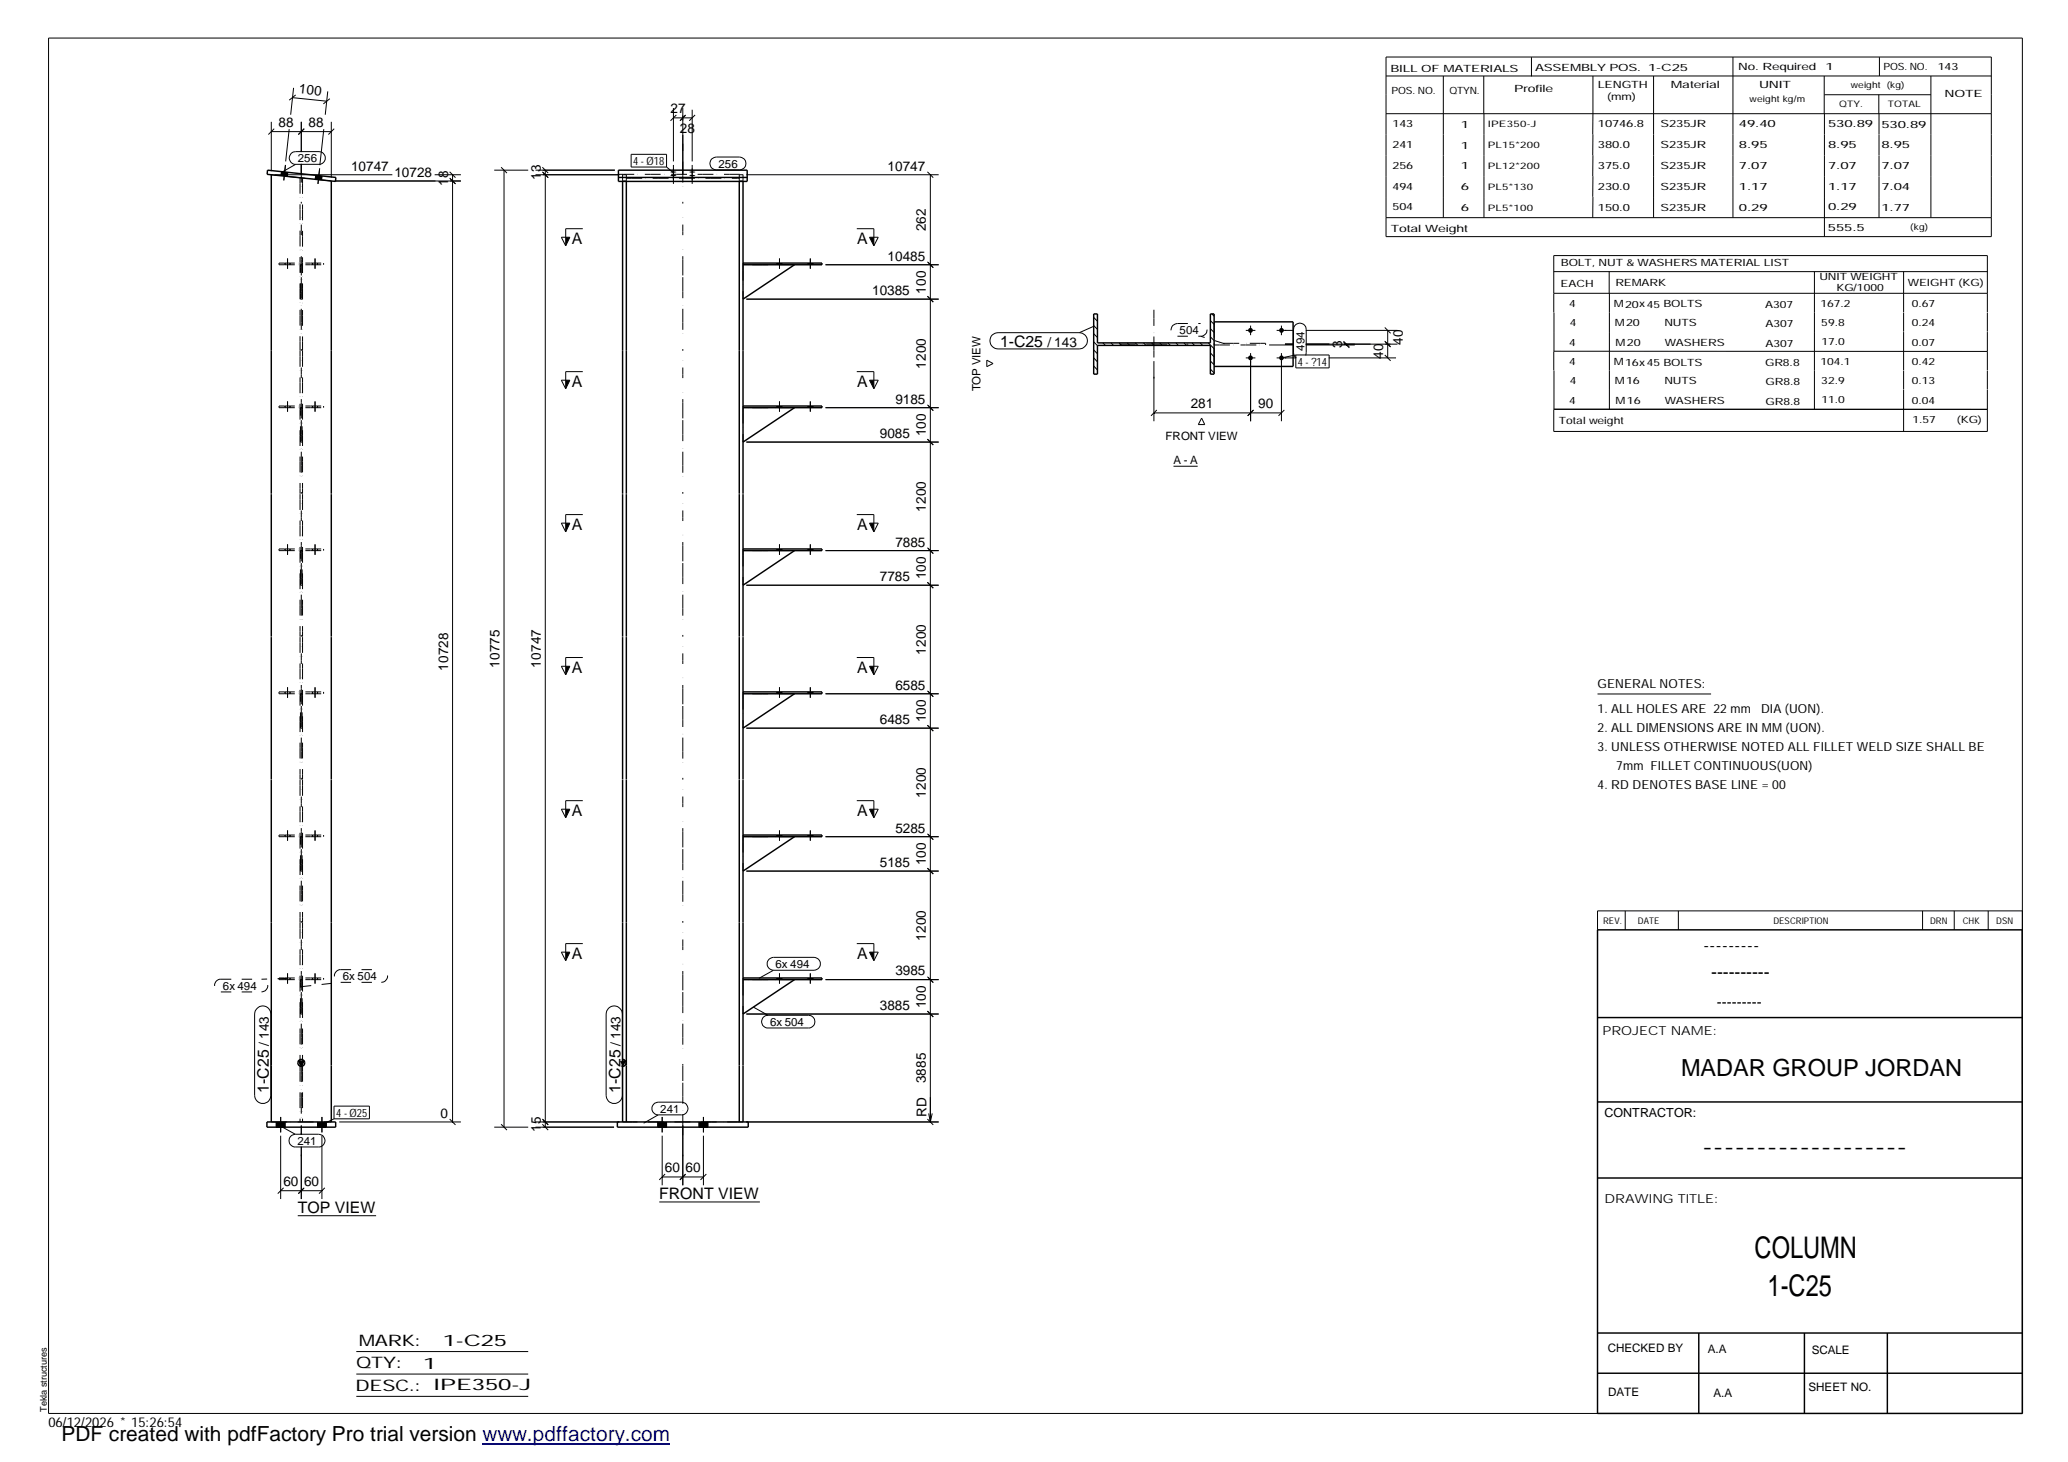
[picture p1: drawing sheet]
<svg xmlns="http://www.w3.org/2000/svg" width="420mm" height="297mm" viewBox="0 0 420 297" stroke-linecap="round" stroke-linejoin="round" font-family="sans-serif">
<g fill="none" stroke="#000" stroke-width=".2">
<path d="M9.9 7.7h401v279.5h-401zM59.4 19.8l7 .8M59.6 17.9l-.5 5.4M60.1 19.3l-1.3 1M66.6 18.6l-.5 4.7M281.6 11.6h123v36.5h-123zM281.6 15.4h123M293.2 15.4v28.8M301.5 15.4v7.7M311.1 11.6v3.9M323.6 15.4v16.2M336 15.4v28.8"/>
<path d="M352.1 11.6v32.6M370.6 15.4v7.7M370.7 19.2h21.6M381.7 19.2v3.9M381.8 11.6v3.8M392.3 15.4v28.8M55.1 26.7h12.2M55.1 24.8v10M55.7 26.1l-1.2 1.2M55.8 35.5h23.9M57.2 34.9l-.1 .8M58 33.5l-.3 3.1"/>
<path d="M58.5 35l-.1 .8M58.8 26.2l-.8 6.6M59.1 31.2l.5-.3 .5-.1h4.7a1.29 1.29 0 0 1 1.3 1.3 1.29 1.29 0 0 1-1.3 1.3h-4.7a1.31 1.31 0 0 1-1.2-.8 1.31 1.31 0 0 1 .2-1.4zM60.1 33.4l-3 1.7M61.2 24.8v6.1M61.2 33.3v2.2M61.8 26.1l-1.2 1.2M64.1 35.6v.8M64.9 34.2l-.3 3.2M65.4 35.8l-.1 .8M65.8 26.2l-.8 7.4M67 20.1l-1.3 1"/>
<path d="M67.3 24.8v11.3M67.9 26.1l-1.2 1.2M68 36.8h25.6M88.3 35.5h5.3M91.4 36.2l1.1 1.2M91.4 34.9l1.1 1.2M91.9 35.5v192.5M100.4 34.6h6.9M101.8 34l1.2 1.2M102.4 34.6v194.4M108.8 34.6h16.1M108.8 35.5h17"/>
<path d="M110.2 34.9l1.2 1.2M110.2 34l1.2 1.2M110.8 34.6v194.4M128.2 31.4h7.2v2.5h-7.2zM135.4 33.9l1.4 1.2M136.8 22v10.8M136.8 33.5v3.9M136.8 23.9h3.8M137.4 23.4l-1.2 1.1M138.7 22v13.4M139.2 23.4l-1.1 1.1M139.3 23.4l-1.1 1.1"/>
<path d="M140.6 22.3v10.5M140.6 33.5v3.9M141.2 23.4l-1.2 1.1M144.6 32.3l.9-.4h4.7a1.31 1.31 0 0 1 1.4 1.3 1.31 1.31 0 0 1-1.4 1.3h-4.7a1.33 1.33 0 0 1-1.2-.8 1.33 1.33 0 0 1 .3-1.4zM151.6 35.5h39.1M188.4 34.9l1.2 1.2M189 35.5v192.5M281.6 23.1h123M301.5 23.1v21.1M323.6 31.6v4.2M323.6 35.8v4.2M370.7 23.1v25"/>
<path d="M381.8 23.1v21.1M114 48.2h1.8l-.9 1.7zM118.4 46.5h-3.5v3.4M157.9 53.5v.3M158.4 52.5v2.1M158.8 53.5v.3M164.2 53.5v.3M164.6 52.5v2.1M165.1 53.5v.3M167.7 53.8h23M174.1 46.5h3.4v3.4M176.7 48.2h1.7l-.9 1.7z"/>
<path d="M188.4 53.2l1.2 1.2-1-1.1M281.6 44.2h123M315.7 59.6h88.1M315.7 55.2h88.1M323.6 40v4.2M326.9 55.1v4.5M327 59.6v23.6M368.6 55.2v28M386.8 55.2v8.2M114 77.2h1.8l-.9 1.8zM118.4 75.5h-3.5v3.5M151.6 60.8h39.1"/>
<path d="M174.1 75.5h3.4v3.5M176.7 77.2h1.7l-.9 1.8zM188.4 60.2l1.2 1.2M200.5 73.2l1.3 .7-1.3 .6zM201.6 68.1l.5-.4 .7-.1h16.5a1.65 1.65 0 0 1 1.6 1.6 1.65 1.65 0 0 1-1.6 1.7h-16.5a1.67 1.67 0 0 1-1.6-1 1.67 1.67 0 0 1 .4-1.8zM222.2 64.5l.8 .8M222.2 66.2l.8 .7M222.2 67.8l.8 .8M222.2 69.5l.8 .7M222.2 71.1l.8 .8M222.2 72.7l.8 .8M222.2 74.4l.8 .8"/>
<path d="M222.2 66.3l-2.9 1.3M224.1 69.7l.5 .5M225.7 69.7l.5 .5M227.4 69.7l.5 .5M229 69.7l.5 .5M230.7 69.7l.5 .5M232.3 69.7l.5 .5M234 69.7l.4 .5M234.4 73.4v12.2M235.6 69.7l.5 .5M237.3 69.7l.4 .5M238.9 69.7l.5 .5"/>
<path d="M240.5 69.7l.5 .5M242.2 69.7l.5 .5M243.8 69.7l.5 .5M245.5 69.7l1.2 1.2M245.9 65.1l.8 .8M245.9 66.8l.8 .7M245.9 68.4l.8 .8M245.9 71.7l.8 .8M245.9 73.3l.8 .8M245.9 75l.8 .8M246.2 63.8l.5 .4M253.1 72.7h2"/>
<path d="M253.1 67.1h2M254.1 66.2v1.9M254.1 71.7v13.9M257.9 70.1h5M259.4 67.1h3.5M260.3 66.2v1.9M260.3 71.7v13.9M261.1 69.9h1.8M263.3 72.1h6.7v2.6h-6.7zM263.3 72.1l-3 .6M265.3 72.2l.1-.5v-4.7a1.29 1.29 0 0 0-1.3-1.4 1.29 1.29 0 0 0-1.3 1.4v4.7l.1 .5 .5 .5h-4M265.3 67.1h18.6"/>
<path d="M265.3 69.9h18.6M265.3 70.1h10M270 72.7h13.6M273 69.5l1.2 1.2M273 69.3l1.2 1.2M273.6 69.9v.2M281.3 72.1l1.2 1.2M281.3 66.5l1.2 1.2M281.4 69.3l1.1 1.1M281.4 69.4l1.1 1.1M281.9 67.1v5.6M315.7 71.4v3.9"/>
<path d="M315.7 71.4h88.1M315.7 63.5v7.9M315.7 75.3v7.8M386.8 63.5v3.9M386.8 67.5v7.7M386.8 75.3v3.8M386.8 79.2v8.5M403.8 63.4v-11.5h-88.1v11.6M403.8 63.5v3.9M403.8 67.5v7.7M403.8 75.3v3.8M403.8 79.2v8.5h-88.1v-4.5h88.1"/>
<path d="M151.6 89.8h39.1M157.9 82.5v.3M158.4 81.6v2M158.8 82.5v.3M164.2 82.5v.3M164.6 81.6v2M165.1 82.5v.3M167.7 82.8h23M188.4 89.2l1.2 1.2M188.4 82.2l1.2 1.2M234.4 83.9h25.9M235 83.3l-1.2 1.2"/>
<path d="M238.4 94.7h4.9M244.1 84.9l.7 1.4h-1.3zM254.7 83.3l-1.2 1.2M260.9 83.3l-1.1 1.2M114 106.3h1.8l-.9 1.8zM118.4 104.5h-3.5v3.6M151.6 118.9h39.1M157.9 111.5v.4M158.4 110.6v2.1M158.8 111.5v.4M164.2 111.5v.4M164.6 110.6v2.1"/>
<path d="M165.1 111.5v.4M167.7 111.9h23M174.1 104.5h3.4v3.6M176.7 106.3h1.7l-.9 1.8zM188.4 118.3l1.2 1.2M188.4 111.3l1.2 1.2M114 135.4h1.8l-.9 1.7zM118.4 133.6h-3.5v3.5M158.4 139.6v2.2M164.6 139.6v2.2M174.1 133.6h3.4v3.5M176.7 135.4h1.7l-.9 1.7z"/>
<path d="M151.6 147.9h39.1M157.9 140.6v.4M158.8 140.6v.4M164.2 140.6v.4M165.1 140.6v.4M167.7 141h23M188.4 147.3l1.2 1.2M188.4 140.4l1.2 1.1-1-1.1M324.6 141h23M114 164.4h1.8l-.9 1.7zM118.4 162.7h-3.5v3.4M151.6 177h39.1"/>
<path d="M157.9 169.7v.3M158.4 168.7v2.1M158.8 169.7v.3M164.2 169.7v.3M164.6 168.7v2.1M165.1 169.7v.3M167.7 170h23M174.1 162.7h3.4v3.4M176.7 164.4h1.7l-.9 1.7zM188.4 169.4l1.2 1.2-1-1.1M188.4 176.4l1.2 1.2M114 193.4h1.8l-.9 1.8z"/>
<path d="M118.4 191.7h-3.5v3.5M156.3 194.9l.8-.4h8.3a1.31 1.31 0 0 1 1.3 1.3 1.31 1.31 0 0 1-1.3 1.3h-8.3a1.31 1.31 0 0 1-1.1-.8 1.31 1.31 0 0 1 .3-1.4zM157.1 197.1l-2.9 1.7M157.9 198.7v.3M158.4 197.8v2M158.8 198.7v.3M164.2 198.7v.3M164.6 197.8v2M165.1 198.7v.3M167.7 199h23M174.1 191.7h3.4v3.5M176.7 193.4h1.7l-.9 1.8z"/>
<path d="M188.4 198.4l1.2 1.2M330.2 185.1v3.8M341 185.1v3.8M390.6 185.1v3.8M397 185.1v3.8M403.9 185.1v3.8M410.9 185.1h-86.3v3.8M52.2 204.9a1.62 1.62 0 0 1 1.8-.4 1.62 1.62 0 0 1 1 1.5v16.5a1.65 1.65 0 0 1-1.6 1.7 1.65 1.65 0 0 1-1.7-1.7v-16.5l.2-.6zM123.6 204.9a1.65 1.65 0 0 1 1.8-.4 1.65 1.65 0 0 1 1 1.5v16.5a1.65 1.65 0 0 1-1.6 1.7 1.65 1.65 0 0 1-1.7-1.7v-16.5l.2-.6zM151.6 206h39.1M153.1 204.6l2.9 1.7M155.1 206.7l.4-.3 .5-.1h8.3a1.29 1.29 0 0 1 1.3 1.3 1.29 1.29 0 0 1-1.3 1.3h-8.3a1.31 1.31 0 0 1-1.1-.8 1.31 1.31 0 0 1 .2-1.4z"/>
<path d="M188.4 205.4l1.2 1.2M56.1 228v1M57 226.9v3.2M57 230.7v12.9M57 228.8l3 1.6M57.9 228v1M59.1 230.8l.9-.4h4.7a1.29 1.29 0 0 1 1.3 1.3 1.29 1.29 0 0 1-1.3 1.3h-4.7a1.28 1.28 0 0 1-1.2-.8 1.28 1.28 0 0 1 .3-1.4zM61.2 228.7v1.8M61.2 233v10.6M64.5 228v1M65.4 226.9v3.2M65.4 230.7v12.9"/>
<path d="M66.3 228v1M67.9 224.7h7.2v2.6h-7.2zM67.9 227.3l-2.5 1.2M68.9 228h24.7M91.4 227.4l1.1 1.1M100.4 229h6.9M101.8 228.4l1.2 1.2M108.8 229h16M108.8 228h17M110.2 228.4l1.2 1.2M110.2 227.4l1.2 1.1M132.8 224.3l.9-.4h4.8a1.29 1.29 0 0 1 1.3 1.3 1.29 1.29 0 0 1-1.3 1.3h-4.8a1.28 1.28 0 0 1-1.2-.8 1.28 1.28 0 0 1 .3-1.4z"/>
<path d="M133.6 228v1M133.7 226.5l-2.9 1.7M134.5 226.9v3.2M134.5 230.7v10.1M134.5 239.1h8.4M135.1 238.5l-1.2 1.2M135.4 228v1M138.7 228.7v12.1M139.3 238.5l-1.2 1.2M142 228v1M142.9 226.9v3.2M142.9 230.7v10.1"/>
<path d="M143.5 238.5l-1.2 1.2M143.8 228v1M151.6 228h39.1M188.4 227.4l1.2 1.1M188.7 226.2l.3 1.8M189.4 226.2l-.4 1.8M57 241.9h8.4M57.6 241.3l-1.2 1.2M60.5 247h15.9M61.8 241.3l-1.2 1.2M66 241.3l-1.2 1.2M133.9 244.2h20.5"/>
<path d="M72.4 274.6h34.9M72.4 279.2h34.9M72.4 283.7h34.9"/>
</g>
<g fill="#000">
<path d="M114.9 48.2h.9l-.9 1.7zM176.7 48.2h.8v1.7zM114.9 77.2h.9l-.9 1.8zM176.7 77.2h.8v1.8zM114.9 106.3h.9l-.9 1.8zM176.7 106.3h.8v1.8zM114.9 135.4h.9l-.9 1.7zM176.7 135.4h.8v1.7zM114.9 164.4h.9l-.9 1.7zM176.7 164.4h.8v1.7zM114.9 193.4h.9l-.9 1.8zM176.7 193.4h.8v1.8z"/>
<path d="M60.7 215.6h1.1l-.6 1zM125.9 215.6h1.1l-.5 1z"/>
<path d="M57.2 34.9l1.3 .1-.1 .8-1.3-.1z" fill-rule="evenodd"/>
<path d="M57.2 34.9l1.3 .1-.1 .8-1.3-.1z" fill-rule="evenodd"/>
<path d="M64.1 35.6l1.3 .2-.1 .8-1.2-.2z" fill-rule="evenodd"/>
<path d="M64.1 35.6l1.3 .2-.1 .8-1.2-.2z" fill-rule="evenodd"/>
<path d="M136.2 35.7l.4-.2 .9 .2-.5 .1z" fill-rule="evenodd"/>
<path d="M136.2 35l.4-.2 .9 .2-.5 .1z" fill-rule="evenodd"/>
<path d="M140 35.7l.4-.2 .9 .2-.4 .1z" fill-rule="evenodd"/>
<path d="M140 35l.4-.2 .9 .2-.4 .1z" fill-rule="evenodd"/>
<path d="M157.9 53.5h.9v.3h-.9z" fill-rule="evenodd"/>
<path d="M157.9 53.5h.9v.3h-.9z" fill-rule="evenodd"/>
<path d="M164.2 53.5h.9v.3h-.9z" fill-rule="evenodd"/>
<path d="M164.2 53.5h.9v.3h-.9z" fill-rule="evenodd"/>
<path d="M157.9 82.5h.9v.3h-.9z" fill-rule="evenodd"/>
<path d="M157.9 82.5h.9v.3h-.9z" fill-rule="evenodd"/>
<path d="M164.2 82.5h.9v.3h-.9z" fill-rule="evenodd"/>
<path d="M164.2 82.5h.9v.3h-.9z" fill-rule="evenodd"/>
<path d="M157.9 111.5h.9v.4h-.9z" fill-rule="evenodd"/>
<path d="M157.9 111.5h.9v.4h-.9z" fill-rule="evenodd"/>
<path d="M164.2 111.5h.9v.4h-.9z" fill-rule="evenodd"/>
<path d="M164.2 111.5h.9v.4h-.9z" fill-rule="evenodd"/>
<path d="M157.9 140.6h.9v.4h-.9z" fill-rule="evenodd"/>
<path d="M157.9 140.6h.9v.4h-.9z" fill-rule="evenodd"/>
<path d="M164.2 140.6h.9v.4h-.9z" fill-rule="evenodd"/>
<path d="M164.2 140.6h.9v.4h-.9z" fill-rule="evenodd"/>
<path d="M157.9 169.7h.9v.3h-.9z" fill-rule="evenodd"/>
<path d="M157.9 169.7h.9v.3h-.9z" fill-rule="evenodd"/>
<path d="M164.2 169.7h.9v.3h-.9z" fill-rule="evenodd"/>
<path d="M164.2 169.7h.9v.3h-.9z" fill-rule="evenodd"/>
<path d="M157.9 198.7h.9v.3h-.9z" fill-rule="evenodd"/>
<path d="M157.9 198.7h.9v.3h-.9z" fill-rule="evenodd"/>
<path d="M164.2 198.7h.9v.3h-.9z" fill-rule="evenodd"/>
<path d="M164.2 198.7h.9v.3h-.9z" fill-rule="evenodd"/>
<path d="M56.1 228h1.8v1h-1.8z" fill-rule="evenodd"/>
<path d="M56.1 228h1.8v1h-1.8z" fill-rule="evenodd"/>
<path d="M64.5 228h1.8v1h-1.8z" fill-rule="evenodd"/>
<path d="M64.5 228h1.8v1h-1.8z" fill-rule="evenodd"/>
<path d="M133.6 228h1.8v1h-1.8z" fill-rule="evenodd"/>
<path d="M133.6 228h1.8v1h-1.8z" fill-rule="evenodd"/>
<path d="M142 228h1.8v1h-1.8z" fill-rule="evenodd"/>
<path d="M142 228h1.8v1h-1.8z" fill-rule="evenodd"/>
<circle cx="254.1" cy="72.7" r=".49"/>
<circle cx="254.1" cy="67.1" r=".49"/>
<circle cx="260.4" cy="72.7" r=".49"/>
<circle cx="260.4" cy="67.1" r=".49"/>
</g>
<g fill="none" stroke="#000" stroke-width=".3">
<path d="M54.4 34.6l13.8 1.5v.8l-13.9-1.5zM55.1 35.5v64.8M67.3 36.8v63.5M125.6 34.6h26.2v2.3h-26.2zM125.6 36.1h26.2M126.5 36.9v63.4M127.3 36.9v63.4M150.2 36.9v63.4M151 36.9v63.4M151 53.5h16v.3h-16M161.4 53.8l-10.4 7M222.2 63.8h.8v5.9h22.9v-5.9h.8v12.2h-.8v-5.8h-22.9v5.8h-.8z"/>
<path d="M246.7 65.4h16v9.1h-16M151 82.5h16v.3h-16M161.4 82.8l-10.4 7M55.1 100.4v29M67.3 100.4v29M126.5 100.4v29M127.3 100.4v29M150.2 100.4v29M151 100.4v29M151 111.5h16v.4h-16M161.4 111.9l-10.4 7M55.1 129.4v29"/>
<path d="M67.3 129.4v29M126.5 129.4v29M127.3 129.4v29M150.2 129.4v29M151 129.4v29M55.1 158.5v69.5M67.3 158.5v69.5M126.5 158.5v69.5M127.3 158.5v69.5M150.2 158.5v69.5M151 158.5v69.5M151 140.6h16v.4h-16"/>
<path d="M161.4 141l-10.4 6.9M151 169.7h16v.3h-16M161.4 170l-10.4 7M151 198.7h16v.3h-16M161.4 199l-10.4 7M324.6 188.9h86.2l.1 98.3h-86.3zM60.7 215.6h1.1l-.6 1zM126.4 215.3a.69 .69 0 0 1 .8 .6 .69 .69 0 0 1-.8 .7M126.4 215.6h.6l-.5 1-.1-.3M324.6 206.7h86.3M54.2 228h14v1h-14zM125.4 228h26.6v1h-26.6z"/>
<path d="M324.6 239.3h86.3M324.6 223.9h86.3M324.6 270.8h86.3M324.6 279h86.3M345.1 270.8v16.4M366.6 270.8v16.4M383.5 270.8v16.4"/>
<circle cx="61.2" cy="215.9" r=".7"/>
</g>
<g fill="none" stroke="#000" stroke-width=".2" stroke-dasharray="1.1 0 2.1 .7 0 1.4" stroke-linecap="butt">
<path d="M61 36.1v35.2M61.5 36.2v35.1M67.3 36.8l-12.2-1.3M125.6 35.4h26.2M126.5 35.5v1.4M126.5 36.8h.8M126.5 35.5h.8M127.3 35.5v1.4M127.3 36.2h22.9M127.3 36.1h22.9M150.2 35.5v1.4M150.2 36.8h.8"/>
<path d="M150.2 35.5h.8M151 35.5v1.4M56.7 53.5v.3M56.7 53.8h9M56.7 53.5h9M61 53.8h.4M61.4 53.8h-.4M65.7 53.5v.3M151 53.8v-.3M151 53.8v7M161.4 53.8h-10.4M61 71.3v29"/>
<path d="M61 60.8v-7M61.4 60.8v-7M61.4 60.8h-.4M61.5 71.3v29M246.7 65.4v9.1M246.7 69.8v.3M246.7 70.1h10.4M257.1 70.1v-.3M257.1 69.8h-10.4M56.7 82.5v.3M56.7 82.8h9M56.7 82.5h9"/>
<path d="M61 89.8v-7M61 82.8h.4M61.4 89.8v-7M61.4 82.8h-.4M61.4 89.8h-.4M65.7 82.5v.3M151 82.8v-.3M151 82.8v7M161.4 82.8h-10.4M56.7 111.5v.4M56.7 111.9h9M56.7 111.5h9"/>
<path d="M61 100.4v29M61 118.9v-7M61 111.9h.4M61.4 118.9v-7M61.4 111.9h-.4M61.4 118.9h-.4M61.5 100.4v29M65.7 111.5v.4M151 111.9v-.4M151 111.9v7M161.4 111.9h-10.4M61 129.4v29"/>
<path d="M61.5 129.4v29M56.7 140.6v.4M56.7 141h9M56.7 140.6h9M61 158.5v29M61 147.9v-6.9M61 141h.4M61.4 147.9v-6.9M61.4 141h-.4M61.4 147.9h-.4M61.5 158.5v29M65.7 140.6v.4"/>
<path d="M151 141v-.4M151 141v6.9M161.4 141h-10.4M56.7 169.7v.3M56.7 170h9M56.7 169.7h9M61 177v-7M61 170h.4M61.4 177v-7M61.4 170h-.4M61.4 177h-.4M65.7 169.7v.3"/>
<path d="M151 170v7M151 170v-.3M161.4 170h-10.4M56.7 198.7v.3M56.7 199h9M56.7 198.7h9M61 187.5v29M61 199h.4M61.4 199h-.4M61.5 187.5v29M65.7 198.7v.3M151 199v-.3"/>
<path d="M151 199v7M161.4 199h-10.4M61 216.6v11.4M61 206v-7M61.4 206v-7M61.4 206h-.4M61.5 216.6v11.4M55.1 228h12.2M151 228h-24.5"/>
</g>
<g fill="none" stroke="#000" stroke-width=".2" stroke-dasharray=".4 3.2 0 .7 1.4 0 2.8 .7 0 1.4 1.4 0 2.8" stroke-linecap="butt">
<path d="M61.2 30.9v-1.7M61.2 71.3v-38M138.7 71.3v-42.1M234.4 76.9v-14M241.4 69.9h-13.9M61.2 100.3v-29M138.7 100.3v-29M61.2 129.4v-29M138.7 129.4v-29M61.2 158.4v-29M138.7 158.4v-29M61.2 187.5v-29"/>
<path d="M138.7 187.5v-29M61.2 216.5v-29M138.7 216.5v-29M61.2 234.9v-1.9M61.2 230.5v-13.9M138.7 234.9v-18.3"/>
</g>
<g fill="none" stroke="#000" stroke-width=".2" stroke-dasharray="2.1 2.1" stroke-linecap="butt">
<path d="M57.9 53.8v-.3M58.4 54.6v-2.1M58.9 53.8v-.3M63.5 53.8v-.3M64 54.6v-2.1M64.5 53.8v-.3M239.2 68.3h4.7M239.2 65.7h4.7M239.2 65.7a1.29 1.29 0 0 0-1.3 1.3 1.29 1.29 0 0 0 1.3 1.3M243.9 68.3a1.29 1.29 0 0 0 1.3-1.3 1.29 1.29 0 0 0-1.3-1.3M248.8 69.8l-4.9-1.5M57.9 82.8v-.3"/>
<path d="M58.4 83.6v-2M58.9 82.8v-.3M63.5 82.8v-.3M64 83.6v-2M64.5 82.8v-.3M57.9 111.9v-.4M58.4 112.7v-2.1M58.9 111.9v-.4M63.5 111.9v-.4M64 112.7v-2.1M64.5 111.9v-.4M57.9 141v-.4"/>
<path d="M58.4 141.8v-2.2M58.9 141v-.4M63.5 141v-.4M64 141.8v-2.2M64.5 141v-.4M57.9 170v-.3M58.4 170.8v-2.1M58.9 170v-.3M63.5 170v-.3M64 170.8v-2.1M64.5 170v-.3M44.9 199h8.2"/>
<path d="M44.9 199a1.29 1.29 0 0 0-1.3 1.2 1.29 1.29 0 0 0 1.3 1.3M57.9 199v-.3M58.4 199.8v-2M58.5 198.8l-5.4 .2M58.9 199v-.3M63.5 199v-.3M64 199.8v-2M64.5 199v-.3M69.2 199.6h8.3M69.2 197h8.3M69.2 197a1.29 1.29 0 0 0-1.3 1.3 1.29 1.29 0 0 0 1.3 1.3M77.5 199.6a1.29 1.29 0 0 0 1.3-1.3 1.29 1.29 0 0 0-1.3-1.3"/>
<path d="M44.9 201.5h8.2M53.1 201.5a1.29 1.29 0 0 0 1.3-1.3 1.29 1.29 0 0 0-1.3-1.2M61.1 200.5l8.1-.9"/>
</g>
<path d="M98 293.3h38.2" fill="none" stroke="#00f" stroke-width=".3"/>
<g font-size="6.1">
<text x="356.5" y="255.5">COLUMN</text>
<text x="359.1" y="263.3">1-C25</text>
</g>
<text font-size="4.8" x="341.5" y="218.6">MADAR GROUP JORDAN</text>
<text font-size="4.2" x="12.5" y="292.7">PDF created with pdfFactory Pro trial version www.pdffactory.com</text>
<g font-size="3.6">
<text x="346.1" y="193.2">---------</text>
<text x="347.7" y="198.6">----------</text>
<text x="345.8" y="234.2">-------------------</text>
</g>
<g font-size="3.2">
<text x="116.2" y="49.6">A</text>
<text x="174.2" y="49.6">A</text>
<text x="203.2" y="70.5">1-C25</text>
<text x="116.2" y="78.6">A</text>
<text x="174.2" y="78.6">A</text>
<text x="116.2" y="107.7">A</text>
<text x="174.2" y="107.7">A</text>
<text x="116.2" y="136.8">A</text>
<text x="174.2" y="136.8">A</text>
<text x="116.2" y="165.8">A</text>
<text x="174.2" y="165.8">A</text>
<text x="116.2" y="194.8">A</text>
<text x="174.2" y="194.8">A</text>
<text x="54.7" y="222.2" transform="rotate(-90 54.7 222.2)">1-C25</text>
<text x="126.1" y="222.2" transform="rotate(-90 126.1 222.2)">1-C25</text>
<text x="133.9" y="243.7">FRONT VIEW</text>
<text x="60.5" y="246.5">TOP VIEW</text>
<text x="72.9" y="273.5">MARK:</text>
<text x="90" y="273.5">1-C25</text>
<text x="72.4" y="278">QTY:</text>
<text x="86" y="278.1">1</text>
<text x="72.2" y="282.6">DESC.:</text>
<text x="88.1" y="282.4">IPE350-J</text>
</g>
<text font-size="3" x="348.8" y="204.5">---------</text>
<g font-size="2.8">
<text x="60.7" y="19" transform="rotate(6 60.7 19)">100</text>
<text x="136.2" y="23">27</text>
<text x="56.6" y="25.8">88</text>
<text x="62.7" y="25.8">88</text>
<text x="138.1" y="27">28</text>
<text x="71.3" y="34.7">10747</text>
<text x="80.1" y="36">10728</text>
<text x="180.3" y="34.7">10747</text>
<text x="91.1" y="37.7" transform="rotate(-90 91.1 37.7)">18</text>
<text x="109.9" y="36.6" transform="rotate(-90 109.9 36.6)">13</text>
<text x="188.1" y="47" transform="rotate(-90 188.1 47)">262</text>
<text x="180.3" y="52.9">10485</text>
<text x="177.2" y="59.9">10385</text>
<text x="188.1" y="59.6" transform="rotate(-90 188.1 59.6)">100</text>
<text x="212.8" y="70.5">/ 143</text>
<text x="272.7" y="70.8" transform="rotate(-90 272.7 70.8)">3</text>
<text x="285" y="70.1" transform="rotate(-90 285 70.1)">40</text>
<text x="188.1" y="74.9" transform="rotate(-90 188.1 74.9)">1200</text>
<text x="281.1" y="72.9" transform="rotate(-90 281.1 72.9)">40</text>
<text x="181.9" y="82">9185</text>
<text x="241.9" y="83">281</text>
<text x="255.7" y="83">90</text>
<text x="178.8" y="89">9085</text>
<text x="188.1" y="88.7" transform="rotate(-90 188.1 88.7)">100</text>
<text x="188.1" y="104" transform="rotate(-90 188.1 104)">1200</text>
<text x="181.9" y="111.1">7885</text>
<text x="178.8" y="118.1">7785</text>
<text x="188.1" y="117.7" transform="rotate(-90 188.1 117.7)">100</text>
<text x="91.1" y="136.3" transform="rotate(-90 91.1 136.3)">10728</text>
<text x="101.5" y="135.7" transform="rotate(-90 101.5 135.7)">10775</text>
<text x="109.9" y="135.6" transform="rotate(-90 109.9 135.6)">10747</text>
<text x="188.1" y="133" transform="rotate(-90 188.1 133)">1200</text>
<text x="181.9" y="140.1">6585</text>
<text x="178.8" y="147.1">6485</text>
<text x="188.1" y="146.8" transform="rotate(-90 188.1 146.8)">100</text>
<text x="188.1" y="162.1" transform="rotate(-90 188.1 162.1)">1200</text>
<text x="181.9" y="169.1">5285</text>
<text x="178.8" y="176.1">5185</text>
<text x="188.1" y="175.8" transform="rotate(-90 188.1 175.8)">100</text>
<text x="188.1" y="191.1" transform="rotate(-90 188.1 191.1)">1200</text>
<text x="181.9" y="198.2">3985</text>
<text x="178.8" y="205.2">3885</text>
<text x="188.1" y="204.9" transform="rotate(-90 188.1 204.9)">100</text>
<text x="54.7" y="212.5" transform="rotate(-90 54.7 212.5)">/ 143</text>
<text x="126.1" y="212.5" transform="rotate(-90 126.1 212.5)">/ 143</text>
<text x="188.1" y="220.1" transform="rotate(-90 188.1 220.1)">3885</text>
<text x="89.5" y="227.1">0</text>
<text x="188.3" y="227" transform="rotate(-90 188.3 227)">RD</text>
<text x="109.9" y="230" transform="rotate(-90 109.9 230)">15</text>
<text x="135.1" y="238.2">60</text>
<text x="139.3" y="238.2">60</text>
<text x="57.6" y="241">60</text>
<text x="61.8" y="241">60</text>
<text x="9.8" y="290">06/12/2026 * 15:26:54</text>
</g>
<g font-size="2.5">
<text x="324.6" y="139.9">GENERAL NOTES:</text>
<text x="324.6" y="148.7">2. ALL DIMENSIONS ARE IN MM (UON).</text>
<text x="324.6" y="144.9">1. ALL HOLES ARE 22 mm</text>
<text x="357.8" y="144.9">DIA (UON).</text>
<text x="324.6" y="152.5">3. UNLESS OTHERWISE NOTED ALL FILLET WELD SIZE SHALL BE</text>
<text x="324.6" y="160.2">4. RD DENOTES BASE LINE = 00</text>
<text x="328.4" y="156.4">7mm FILLET CONTINUOUS(UON)</text>
<text x="325.6" y="210.3">PROJECT NAME:</text>
<text x="326" y="226.9">CONTRACTOR:</text>
<text x="326" y="244.4">DRAWING TITLE:</text>
</g>
<g font-size="2.4">
<text x="326.7" y="274.7">CHECKED BY</text>
<text x="347" y="275">A.A</text>
<text x="368.1" y="275.1">SCALE</text>
<text x="326.7" y="283.6">DATE</text>
<text x="348.1" y="283.9">A.A</text>
<text x="367.5" y="282.6">SHEET NO.</text>
</g>
<g font-size="2.3">
<text x="60.5" y="33">256</text>
<text x="128.7" y="33.5">4 - Ø18</text>
<text x="146" y="34.1">256</text>
<text x="239.6" y="67.9">504</text>
<text x="265" y="71.2" transform="rotate(-90 265 71.2)">494</text>
<text x="263.7" y="74.3">4 - ?14</text>
<text x="199.2" y="79.5" transform="rotate(-90 199.2 79.5)">TOP VIEW</text>
<text x="236.8" y="89.3">FRONT VIEW</text>
<text x="238.4" y="94.2">A - A</text>
<text x="157.6" y="196.7">6x 494</text>
<text x="45.3" y="201.1">6x 494</text>
<text x="69.6" y="199.2">6x 504</text>
<text x="156.5" y="208.4">6x 504</text>
<text x="68.3" y="226.9">4 - Ø25</text>
<text x="134.2" y="226.1">241</text>
<text x="60.4" y="232.6">241</text>
</g>
<g font-size="2">
<text x="282.5" y="14.6">BILL OF MATERIALS</text>
<text x="311.9" y="14.4">ASSEMBLY POS.</text>
<text x="324.6" y="17.9">LENGTH</text>
<text x="334.9" y="14.4">1-C25</text>
<text x="339.5" y="17.9">Material</text>
<text x="353.1" y="14.2">No. Required</text>
<text x="357.4" y="17.9">UNIT</text>
<text x="370.9" y="14.2">1</text>
<text x="382.7" y="14.2">POS. NO.</text>
<text x="393.7" y="14.3">143</text>
<text x="282.7" y="19.1">POS. NO.</text>
<text x="294.5" y="19">QTYN.</text>
<text x="307.6" y="18.7">Profile</text>
<text x="326.5" y="20.4">(mm)</text>
<text x="395.1" y="19.6">NOTE</text>
<text x="282.9" y="25.8">143</text>
<text x="296.8" y="26">1</text>
<text x="324.7" y="25.9">10746.8</text>
<text x="337.4" y="25.9">S235JR</text>
<text x="353.3" y="25.9">49.40</text>
<text x="371.4" y="25.9">530.89</text>
<text x="382.3" y="25.9">530.89</text>
<text x="282.9" y="30">241</text>
<text x="282.9" y="34.3">256</text>
<text x="296.8" y="30.2">1</text>
<text x="296.8" y="34.4">1</text>
<text x="324.7" y="30.1">380.0</text>
<text x="324.7" y="34.4">375.0</text>
<text x="337.4" y="30.1">S235JR</text>
<text x="337.4" y="34.3">S235JR</text>
<text x="353.3" y="30.1">8.95</text>
<text x="353.3" y="34.4">7.07</text>
<text x="371.4" y="30.1">8.95</text>
<text x="371.4" y="34.3">7.07</text>
<text x="382.3" y="30.2">8.95</text>
<text x="382.3" y="34.4">7.07</text>
<text x="282.9" y="38.5">494</text>
<text x="296.8" y="38.6">6</text>
<text x="324.7" y="38.6">230.0</text>
<text x="337.4" y="38.6">S235JR</text>
<text x="353.3" y="38.6">1.17</text>
<text x="371.4" y="38.6">1.17</text>
<text x="382.3" y="38.6">7.04</text>
<text x="282.6" y="47.1">Total Weight</text>
<text x="282.9" y="42.7">504</text>
<text x="296.8" y="42.9">6</text>
<text x="324.7" y="42.8">150.0</text>
<text x="337.4" y="42.8">S235JR</text>
<text x="353.3" y="42.8">0.29</text>
<text x="371.4" y="46.9">555.5</text>
<text x="371.4" y="42.7">0.29</text>
<text x="382.3" y="42.9">1.77</text>
<text x="317.1" y="58.2">EACH</text>
<text x="317.1" y="54.1">BOLT, NUT &amp; WASHERS MATERIAL LIST</text>
<text x="328.2" y="58.2">REMARK</text>
<text x="369.7" y="57">UNIT WEIGHT</text>
<text x="373.1" y="59.1">KG/1000</text>
<text x="387.6" y="58.1">WEIGHT (KG)</text>
<text x="318.8" y="62.3">4</text>
<text x="327.9" y="62.5">M20x45 BOLTS</text>
<text x="358.6" y="62.5">A307</text>
<text x="369.9" y="62.5">167.2</text>
<text x="388.4" y="62.3">0.67</text>
<text x="318.8" y="70.3">4</text>
<text x="318.9" y="66.2">4</text>
<text x="328.1" y="66.3">M20</text>
<text x="328.3" y="70.3">M20</text>
<text x="338.2" y="66.3">NUTS</text>
<text x="338.2" y="70.3">WASHERS</text>
<text x="358.7" y="66.5">A307</text>
<text x="358.7" y="70.4">A307</text>
<text x="370" y="66.2">59.8</text>
<text x="370.1" y="70.1">17.0</text>
<text x="388.4" y="66.3">0.24</text>
<text x="388.4" y="70.2">0.07</text>
<text x="318.8" y="74.1">4</text>
<text x="318.9" y="77.9">4</text>
<text x="327.9" y="74.2">M16x45 BOLTS</text>
<text x="358.6" y="74.3">GR8.8</text>
<text x="369.9" y="74.2">104.1</text>
<text x="388.4" y="74.2">0.42</text>
<text x="318.8" y="82">4</text>
<text x="328.1" y="78">M16</text>
<text x="328.3" y="82">M16</text>
<text x="338.2" y="78">NUTS</text>
<text x="338.2" y="82">WASHERS</text>
<text x="358.7" y="78.3">GR8.8</text>
<text x="358.7" y="82.2">GR8.8</text>
<text x="370" y="78">32.9</text>
<text x="370.1" y="81.9">11.0</text>
<text x="388.4" y="78">0.13</text>
<text x="388.4" y="82">0.04</text>
<text x="316.7" y="86.2">Total weight</text>
<text x="388.6" y="86">1.57</text>
<text x="397.6" y="86">(KG)</text>
</g>
<g font-size="1.9">
<text x="325.7" y="187.8">REV.</text>
<text x="332.8" y="187.6">DATE</text>
<text x="360.3" y="187.7">DESCRIPTION</text>
<text x="392.1" y="187.6">DRN</text>
<text x="398.8" y="187.6">CHK</text>
<text x="405.6" y="187.7">DSN</text>
<text x="9.5" y="286.8" transform="rotate(-90 9.5 286.8)">Tekla structures</text>
</g>
<g font-size="1.8">
<text x="376" y="17.9">weight (kg)</text>
<text x="355.5" y="20.7">weight kg/m</text>
<text x="373.6" y="21.7">QTY.</text>
<text x="383.5" y="21.8">TOTAL</text>
<text x="302.3" y="25.9">IPE350-J</text>
<text x="302.3" y="30.1">PL15*200</text>
<text x="302.3" y="34.3">PL12*200</text>
<text x="302.3" y="38.6">PL5*130</text>
<text x="302.3" y="42.8">PL5*100</text>
<text x="388.1" y="46.7">(kg)</text>
</g>
</svg>
